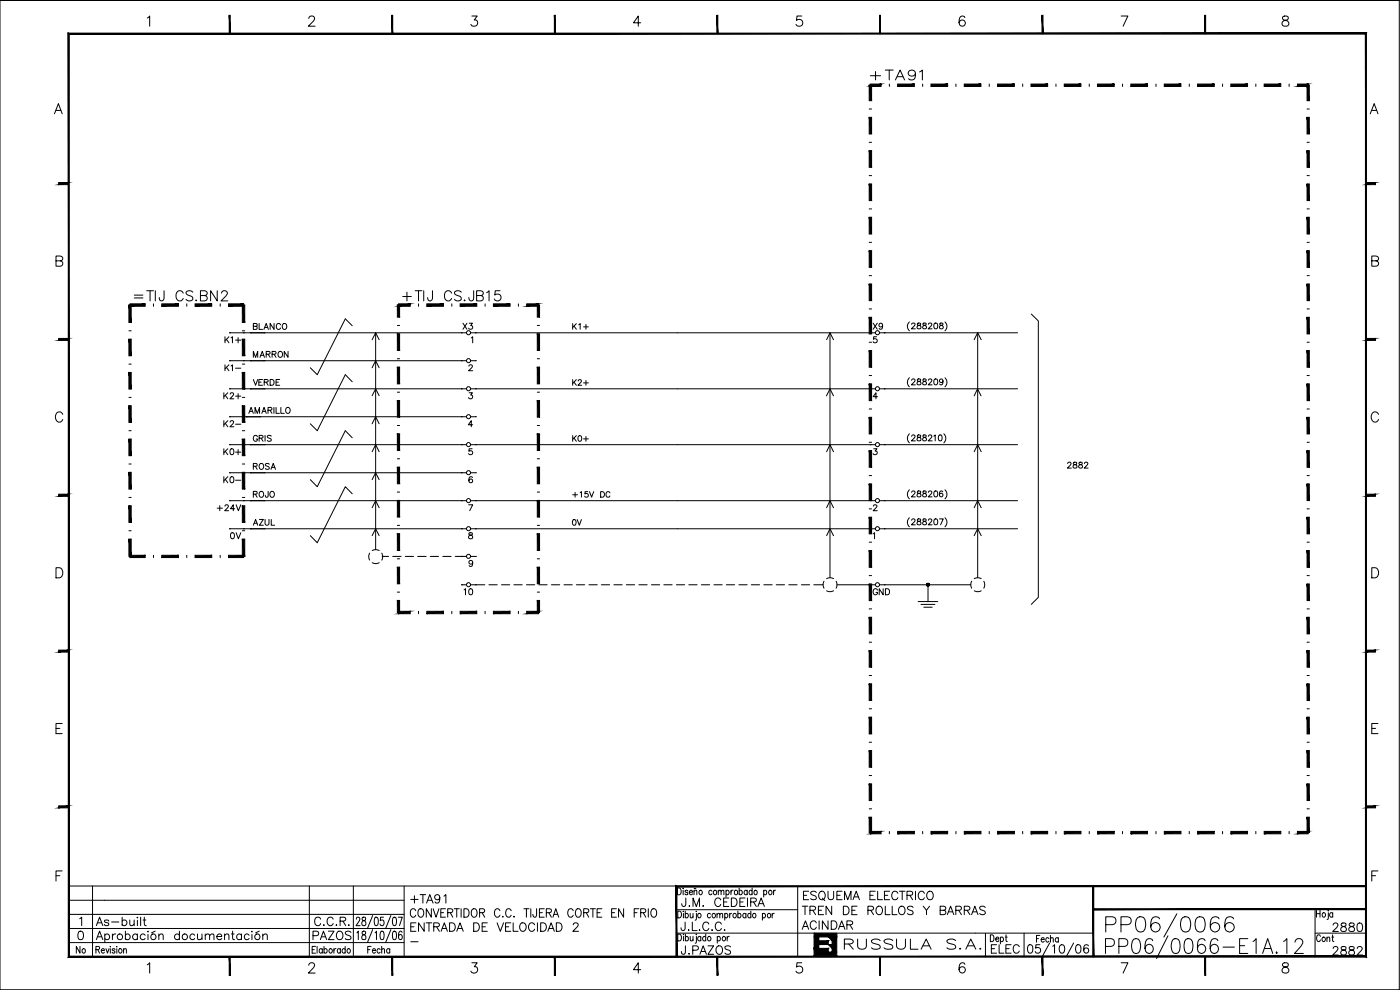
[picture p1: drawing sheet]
<svg xmlns="http://www.w3.org/2000/svg" width="420mm" height="297mm" viewBox="0 0 420 297" stroke-linecap="round" stroke-linejoin="round" font-family="sans-serif">
<!-- layer: 1 -->
<g fill="none" stroke="#000" stroke-width=".3">
<path d="M44.2 5.4l.7-.6v3.1M92.7 5.5l.6-.7h.6l.4 .3a.99 .99 0 0 1-.3 1.3l-1.5 1.5h2.1M141.6 4.8h1.6l-.9 1.2a.96 .96 0 0 1 1.1 1.1 .96 .96 0 0 1-1.3 .8l-.5-.2-.3-.4M192.3 6.8h-2.2l1.5-2v3.1M240.6 4.8h-1.4l-.1 1.3a1.08 1.08 0 0 1 1.6 0 1.08 1.08 0 0 1-.3 1.6 1.08 1.08 0 0 1-1.5-.4M289.6 5.3a.81 .81 0 0 0-1.3-.3 1.77 1.77 0 0 0 .4 2.9 .94 .94 0 0 0 1-.9 .94 .94 0 0 0-.9-1 .94 .94 0 0 0-1 .8M336.5 4.8h2l-1.4 3.1M385.1 5a.61 .61 0 0 0 .2 1 1.1 1.1 0 0 1 1.3 .4 1.1 1.1 0 0 1-.1 1.3 1.27 1.27 0 0 1-1.7-.4 1.15 1.15 0 0 1 1.4-1.3 .64 .64 0 0 0 .3-1l-.4-.2zM16.3 34.1l1.2-3 1.2 3M16.8 33.1h1.4M411.2 34.1l1.2-3 1.2 3M411.7 33.1h1.4"/>
<path d="M16.8 78.3l1.7-.2a.68 .68 0 0 0 0-1.1l-1.7-.2v3.1h1.3a.81 .81 0 0 0 .8-.8 .81 .81 0 0 0-.8-.8M411.7 78.3l1.7-.2a.68 .68 0 0 0 0-1.1l-1.7-.2v3.1h1.3a.8 .8 0 0 0 .7-.5 .8 .8 0 0 0-.1-.8l-.6-.3M18.8 124.3a1.14 1.14 0 0 0-1.2-.7 1.14 1.14 0 0 0-1 1.1v.8a1.13 1.13 0 0 0 .9 1.2 1.13 1.13 0 0 0 1.3-.8M413.7 124.3a1.14 1.14 0 0 0-1.3-.7 1.14 1.14 0 0 0-.9 1.1v.8a1.13 1.13 0 0 0 .9 1.2 1.13 1.13 0 0 0 1.3-.8M16.8 170.3h1a1.62 1.62 0 0 1 1.1 1.6 1.62 1.62 0 0 1-1.1 1.5h-1zM411.7 170.3h1a1.62 1.62 0 0 1 1.1 1.6 1.62 1.62 0 0 1-1.1 1.5h-1zM16.8 218.6h1.1M18.7 217.1h-1.9v3h1.9M411.7 218.6h1.1M413.6 217.1h-1.9v3h1.9M16.8 262.7h1.1M18.7 261.3h-1.9v3.1"/>
<path d="M20.7 270.1h100.6M20.7 274.3h100.6M20.7 278.6h100.6M20.8 265.8h182.2M27.8 265.8v21.2M92.8 265.8v21.2M106 265.8v21.2M121.3 265.8v21.2M203 273h36.4M203 280h125.1M203.3 266.4a1.02 1.02 0 0 1 1.2 1 1.02 1.02 0 0 1-1.2 1.1zM203.4 273.4a1.02 1.02 0 0 1 1.1 1 1.02 1.02 0 0 1-1.1 1z"/>
<path d="M205 266.4v.2zM205.1 274.1v1.3M205.7 274.3l.1-.2a.6 .6 0 0 1 .8 .6 .6 .6 0 0 1-.8 .6l-.1-.2M205.7 273.4v2M207.1 274.1l.1 1.2 .4 .1 .4-.4M208 274.1v1.3M209 274.1v1.6l-.4 .4M213.2 274.3l-.1-.2a.61 .61 0 0 0-.8 .6 .61 .61 0 0 0 .8 .6l.1-.2M215.2 274.4l.4-.3h.3l.1 1.3M215.2 274.1v1.3M216 274.4l.4-.3h.4l.1 1.3M217.5 274.3l.2-.2a.6 .6 0 0 1 .7 .6 .6 .6 0 0 1-.7 .6l-.2-.2"/>
<path d="M217.5 274.1v2M219 274.1v1.3M221.4 274.3l.2-.2a.6 .6 0 0 1 .8 .6 .6 .6 0 0 1-.8 .6l-.2-.2M221.4 273.4v2M221.8 266.4v2.1M223.9 274.3l-.2-.2a.6 .6 0 0 0-.8 .6 .6 .6 0 0 0 .8 .6l.2-.2M223.9 274.1v1.3M225.3 274.3l-.1-.2a.6 .6 0 0 0-.8 .6 .6 .6 0 0 0 .8 .6l.1-.2M225.3 273.4v2M225.7 266.4v2.1M228.8 274.3l.2-.2a.6 .6 0 0 1 .8 .6 .6 .6 0 0 1-.8 .6l-.2-.2M228.8 274.1v2"/>
<path d="M231.7 274.1v1.3M232.7 267.1l-.3 .1-.2 .5M239.4 265.9v21.1M307.3 280v7M394.7 280h15.3M394.7 272.7v14.3M395.1 273.2v2M395.1 274.1h1.1M396.2 273.2v2M398.7 273.2v.1zM411.7 262.7h1.1M413.6 261.3h-1.9v3.1"/>
<path d="M20.7 282.8h100.6M28.8 284.9l.9-.1 .1-.7-1-.1v2M29.3 284.9l.6 1.1M30.4 285.2h.9l-.1-.4a.59 .59 0 0 0-.8 .5 .59 .59 0 0 0 .8 .6l.1-.2M31.8 284.6l.5 1.4 .4-1.4M33.1 284v.1zM33.1 284.6v1.4M34.5 284.9l-.3-.3-.5 .1v.4l.7 .3 .1 .3-.3 .3-.5-.3M35.1 284v.1zM35.1 284.6v1.4M37.1 285l.4-.4 .3 .1 .1 1.3M37.1 284.6v1.4"/>
<path d="M44.2 289.5l.7-.6v3.1M92.7 289.6l.1-.4 .5-.3h.6l.4 .3a.99 .99 0 0 1-.3 1.3l-1.5 1.5h2.1M94.7 284h-1v2h1M95.2 284v2M96.7 284.9a.63 .63 0 0 0-1 .3 .63 .63 0 0 0 .7 .8l.3-.3M96.7 284.6v1.4M97.2 284.9a.63 .63 0 0 1 1.1 .3 .63 .63 0 0 1-.7 .8l-.4-.3M97.2 284v2M100.2 284.6v1.4M102.2 284.9a.58 .58 0 0 0-.9-.1 .58 .58 0 0 0 0 .9l.3 .3 .6-.3M102.2 284.6v1.4M103.6 284.9a.57 .57 0 0 0-.9-.1 .57 .57 0 0 0 0 .9l.4 .3 .5-.3"/>
<path d="M103.6 284v2M110.4 284.9h.6M111.4 284h-1v2M111.8 285.2h.9a.48 .48 0 0 0-.5-.6 .48 .48 0 0 0-.4 .6l.3 .8 .6-.3M114.1 284.9a.58 .58 0 0 0-.9-.1 .58 .58 0 0 0 0 .9l.3 .3 .6-.3M114.6 285l.3-.4 .4 .1 .1 1.3M114.6 284v2M117 284.9a.63 .63 0 0 0-1.1 .3 .63 .63 0 0 0 .7 .8l.4-.3M117 284.6v1.4M141.6 288.9h1.6l-.9 1.2a.98 .98 0 0 1 1.1 1.1 .98 .98 0 0 1-1.3 .8l-.5-.2-.3-.4M192.3 290.9h-2.2l1.5-2v3.1M203.4 280.3a1.02 1.02 0 0 1 1.1 1 1.02 1.02 0 0 1-1.1 1z"/>
<path d="M205.1 280.3v.2zM205.7 280.3v2M209 280.3v.2zM211.8 280.3v2M240.6 288.9h-1.4l-.1 1.3a1.08 1.08 0 0 1 1.6 0 1.08 1.08 0 0 1-.3 1.6 1.08 1.08 0 0 1-1.5-.4M289.6 289.3a.81 .81 0 0 0-1.3-.3 1.74 1.74 0 0 0 .5 3 .95 .95 0 0 0 .9-1 .95 .95 0 0 0-.9-.9 .95 .95 0 0 0-1 .8M297.2 280.5a1.09 1.09 0 0 1 1.1 .7 1.09 1.09 0 0 1-.3 1.2l-.8 .1zM301.9 280.5v1.6l.4 .4M311.1 281.6h.6M312.1 280.7h-1v2M312.5 281.9h.9a.47 .47 0 0 0-.5-.6 .47 .47 0 0 0-.4 .6l.3 .8 .6-.3M314.8 281.6a.58 .58 0 0 0-.9-.1 .58 .58 0 0 0 0 .9l.3 .3 .6-.3"/>
<path d="M315.3 281.7l.3-.4 .4 .1 .1 1.3M315.3 280.7v2M317.6 281.6a.57 .57 0 0 0-.8-.1 .57 .57 0 0 0 0 .9l.3 .3 .5-.3M317.6 281.3v1.4M336.5 288.9h2l-1.4 3.1M385.1 289a.6 .6 0 0 0 .2 1.1 1.1 1.1 0 0 1 1.2 .4 1.1 1.1 0 0 1 0 1.3 1.18 1.18 0 0 1-1.7-.4 1.18 1.18 0 0 1 1.4-1.3 .63 .63 0 0 0 .3-1.1l-.4-.1z"/>
<circle cx="209.9" cy="274.7" r=".62"/>
<circle cx="214.2" cy="274.7" r=".62"/>
<circle cx="220.5" cy="274.7" r=".62"/>
<circle cx="226.4" cy="274.7" r=".62"/>
<circle cx="230.8" cy="274.7" r=".62"/>
<circle cx="36.1" cy="285.2" r=".62"/>
<circle cx="99.2" cy="285.2" r=".62"/>
<circle cx="104.6" cy="285.2" r=".62"/>
</g>
<g fill="#000" stroke="#000" stroke-width=".3">
<path d="M68.8 4.6v5.5h.3zM68.8 4.6h.3v5.5z"/>
<path d="M117.6 4.6v5.5h.3zM117.6 4.6h.3v5.5z"/>
<path d="M166.4 4.6v5.5h.3zM166.4 4.6h.3v5.5z"/>
<path d="M215.1 4.6v5.5h.3zM215.1 4.6h.3v5.5z"/>
<path d="M263.9 4.6v5.5h.3zM263.9 4.6h.3v5.5z"/>
<path d="M312.7 4.6v5.5h.3zM312.7 4.6h.3v5.5z"/>
<path d="M361.5 4.6v5.5h.3zM361.5 4.6h.3v5.5z"/>
<path d="M17.6 54.8v.6l2.9-.6zM17.6 55.4l2.9-.6v.6z"/>
<path d="M410 54.8v.6l2.8-.6zM410 55.4l2.8-.6v.6z"/>
<path d="M17.6 101.5v.6l2.9-.6zM17.6 102.1l2.9-.6v.6z"/>
<path d="M410 101.5v.6l2.8-.6zM410 102.1l2.8-.6v.6z"/>
<path d="M17.6 148.3v.6l2.9-.6zM17.6 148.9l2.9-.6v.6z"/>
<path d="M410 148.3v.6l2.8-.6zM410 148.9l2.8-.6v.6z"/>
<path d="M17.6 195.1v.6l2.9-.6zM17.6 195.7l2.9-.6v.6z"/>
<path d="M410 195.1v.6l2.8-.6zM410 195.7l2.8-.6v.6z"/>
<path d="M17.6 241.8v.6l2.9-.6zM17.6 242.4l2.9-.6v.6z"/>
<path d="M410 241.8v.6l2.8-.6zM410 242.4l2.8-.6v.6z"/>
<path d="M328.1 272.7v.3l81.9-.3zM328.1 273l81.9-.3v.3z"/>
<path d="M328 265.9l.3 21.1v-21.1zM328 265.9l.3 21.1h-.3z"/>
<path d="M203.2 266.1h206.8v-.3zM202.9 265.8h207.1l-206.8 .3zM202.9 265.8l.3 21.2v-20.9zM202.9 265.8l.3 21.2h-.3z"/>
<path d="M20.5 9.9v277.3l.3-.3zM20.5 9.9l.3 .3v276.7zM20.5 9.9l.3 .3 389.3-.3zM20.8 10.2l389.3-.3-.3 .3zM410.1 9.9l-.3 .3 .3 277zM409.8 10.2l.3 277-.3-.3zM20.5 287.2h389.6l-.3-.3zM20.5 287.2l.3-.3h389z"/>
<path d="M68.8 287.1v5.5h.3zM68.8 287.1h.3v5.5z"/>
<path d="M117.6 287.1v5.5h.3zM117.6 287.1h.3v5.5z"/>
<path d="M166.4 287.1v5.5h.3zM166.4 287.1h.3v5.5z"/>
<path d="M215.1 287.1v5.5h.3zM215.1 287.1h.3v5.5z"/>
<path d="M263.9 287.1v5.5h.3zM263.9 287.1h.3v5.5z"/>
<path d="M312.7 287.1v5.5h.3zM312.7 287.1h.3v5.5z"/>
<path d="M361.5 287.1v5.5h.3zM361.5 287.1h.3v5.5z"/>
</g>
<!-- layer: 2 -->
<g fill="none" stroke="#000" stroke-width=".3">
<path d="M260.9 32.7h.7M286.9 25.2v.7M296.9 25.2v.7M306.9 25.2v.7M316.9 25.2v.7M326.9 25.2v.7M336.9 25.2v.7M346.9 25.2v.7M356.9 25.2v.7M366.9 25.2v.7M376.9 25.2v.7M386.9 25.2v.7"/>
<path d="M392.3 32.7h.6M392.6 25.2v.7M260.9 42.7h.7M260.9 52.7h.7M392.3 42.7h.6M392.3 52.7h.6M260.9 62.7h.7M260.9 72.7h.7M392.3 62.7h.6M392.3 72.7h.6M38.7 99.3h.7M73.1 99.9h65.4"/>
<path d="M73.1 91.2v.7M105.7 97.7l-2.1-2-8.4 16.7-2.1-2.1M112.7 99.9v65M112.7 99.9l-1 2M112.7 99.9l1.1 2M119.3 97.6h.6M142.7 99.9h118.5M155.6 91.2v.7M161.2 97.6h.7M161.6 91.2v.7M249.1 99.9v73.4M260.9 82.7h.7"/>
<path d="M260.9 92.7h.7M265.4 99.9h40M272.9 96.6a1.78 1.78 0 0 0 0 2.7M273.6 97.3l.3-.4 .7 .3-.2 .6-.9 .9h1.2M275.4 97v.5l.7 .2 .3 .4a.59 .59 0 0 1-.6 .6 .59 .59 0 0 1-.6-.6l1.1-.8-.3-.4zM277.1 97v.5a.72 .72 0 0 1 .8 .2 .72 .72 0 0 1 0 .9h-.8a.72 .72 0 0 1 0-.9 .72 .72 0 0 1 .8-.2v-.5zM278.6 97.3l.4-.4 .7 .3-.3 .6-.8 .9h1.1M280.5 97l.3-.1a.89 .89 0 0 1 .6 .9 .89 .89 0 0 1-.6 .9 1.1 1.1 0 0 1-.3-1.7zM282.1 97v.5a.72 .72 0 0 1 .8 .2 .72 .72 0 0 1 0 .9l-.2 .1a.59 .59 0 0 1-.8-.6 .59 .59 0 0 1 .8-.5l.3-.3-.1-.3zM283.6 96.6a1.78 1.78 0 0 1 0 2.7M293.4 99.9v73.4M309.5 94.2l2.1 2.1v82.9l-2.1 2.1"/>
<path d="M392.3 82.7h.6M392.3 92.7h.6M38.7 119.2h.7M38.7 109.2h.7M73.1 116.7h66.9M73.1 108.2h66.9M105.7 114.5l-2.1-2.1-8.4 16.8-2.1-2M111.7 110.3l1-2.1 1.1 2.1M111.7 118.7l1-2 1.1 2M119.3 107.6h.6M119.3 117.7h.6M141.2 116.7h121.5"/>
<path d="M141.2 108.2h1.5M161.2 107.6h.7M161.2 117.7h.7M248 118.8l1.1-2.1 1 2.1M248.1 101.9l1-2 1 2M260.9 102.7h.7M260.9 112.7h.7M263.9 116.7h41.5M272.9 113.4a1.83 1.83 0 0 0 0 2.7M273.6 114.1l.3-.4h.4l.3 .3-.2 .6-.9 .9h1.2M275.4 113.8v.5l.7 .2 .3 .4a.59 .59 0 0 1-.6 .6 .59 .59 0 0 1-.6-.6l1.1-.8-.1-.3zM277.1 113.8v.5a.72 .72 0 0 1 .8 .2 .72 .72 0 0 1 0 .9h-.8a.72 .72 0 0 1 0-.9 .72 .72 0 0 1 .8-.2v-.5z"/>
<path d="M278.6 114.1l.4-.4h.3l.4 .3-.3 .6-.8 .9h1.1M280.5 113.8l.3-.1a.92 .92 0 0 1 .6 .9 .92 .92 0 0 1-.6 .9 1.14 1.14 0 0 1-.3-1.7zM283 114.3a.53 .53 0 0 1-.7 .4 .53 .53 0 0 1-.2-.8 .53 .53 0 0 1 .8 0l.1 .4a.85 .85 0 0 1-.6 1.2l-.4-.3M283.6 113.4a1.83 1.83 0 0 1 0 2.7M292.4 118.8l1-2.1 1 2.1M292.4 101.9l1-2 1.1 2M392.3 102.7h.6M392.3 112.7h.6M38.7 139.2h.7M38.7 129.2h.7M73.1 133.4h66.9M73.1 125h66.9"/>
<path d="M105.7 131.3l-2.1-2.1-8.4 16.8-2.1-2.1M111.7 127.2l1-2.2 1.1 2.2M111.7 135.5l1-2.1 1.1 2.1M119.3 127.7h.6M119.3 137.7h.6M141.2 133.4h121.5M141.2 125h1.5M161.2 127.7h.7M161.2 137.7h.7M248.1 135.5l1-2.1 1 2.1M260.9 122.7h.7M260.9 132.7h.7"/>
<path d="M263.9 133.4h41.5M272.9 130.2a1.83 1.83 0 0 0 0 2.7M273.6 130.9l.3-.4h.4l.3 .3-.2 .6-.9 .9h1.2M275.4 130.6v.5l.7 .2 .3 .4a.59 .59 0 0 1-.6 .6 .59 .59 0 0 1-.6-.6l1.1-.8-.1-.3zM277.1 130.6v.5a.72 .72 0 0 1 .8 .3 .72 .72 0 0 1 0 .8h-.8a.72 .72 0 0 1 0-.8 .72 .72 0 0 1 .8-.3v-.5zM278.6 130.9l.4-.4h.3l.4 .3-.3 .6-.8 .9h1.1M280.2 130.8l.5-.3v1.8M281.9 130.6l.2-.1a.94 .94 0 0 1 .7 .9 .94 .94 0 0 1-.7 .9 1.14 1.14 0 0 1-.2-1.7zM283.3 130.2a1.83 1.83 0 0 1 0 2.7M292.4 135.5l1-2.1 1.1 2.1M392.3 122.7h.6M392.3 132.7h.6"/>
<path d="M38.7 159.2h.7M38.7 149.3h.7M73.1 158.7h66.9M73.1 150.2h66.9M73.1 141.8h66.9M105.7 148.2l-2.1-2.2-8.4 16.8-2.1-2.1M111.7 152.3l1-2.1 1.1 2.1M111.7 143.9l1-2.1 1.1 2.1M119.3 147.6h.6M119.3 157.6h.6M141.2 158.7h121.5M141.2 150.2h121.5"/>
<path d="M141.2 141.8h1.5M161.2 147.6h.7M161.2 157.6h.7M248.1 152.3l1-2.1 1 2.1M260.9 142.7h.7M260.9 152.7h.7M263.9 158.7h41.5M263.9 150.2h41.5M272.9 155.3a1.83 1.83 0 0 0 0 2.8M272.9 147a1.83 1.83 0 0 0 0 2.7M273.6 156.1l.3-.4h.4l.3 .3-.2 .6-.9 .9h1.2M273.6 147.7l.3-.4h.4l.3 .3-.2 .6-.9 .9h1.2"/>
<path d="M275.4 155.8v.5l.7 .2 .3 .4a.59 .59 0 0 1-.6 .6 .59 .59 0 0 1-.6-.6l1.1-.8-.1-.3zM275.4 147.4v.5l.7 .3 .3 .3a.59 .59 0 0 1-.6 .6 .59 .59 0 0 1-.6-.6l1.1-.8-.1-.3zM277.1 155.8v.5a.72 .72 0 0 1 .8 .2 .72 .72 0 0 1 0 .9h-.8a.72 .72 0 0 1 0-.9 .72 .72 0 0 1 .8-.2v-.5zM277.1 147.4v.5a.72 .72 0 0 1 .8 .3 .72 .72 0 0 1 0 .8h-.8a.72 .72 0 0 1 0-.8 .72 .72 0 0 1 .8-.3v-.5zM278.6 156.1l.4-.4h.3l.4 .3-.3 .6-.8 .9h1.1M278.6 147.7l.4-.4h.3l.4 .3-.3 .6-.8 .9h1.1M280.5 155.8l.3-.1a.92 .92 0 0 1 .6 .9 .92 .92 0 0 1-.6 .9 1.14 1.14 0 0 1-.3-1.7zM280.5 147.4l.3-.1a.92 .92 0 0 1 .6 .9 .92 .92 0 0 1-.6 .9 1.14 1.14 0 0 1-.3-1.7zM281.9 155.7h1.2l-.8 1.8M282.9 147.6l-.1-.2a.87 .87 0 0 0-1 .7 .87 .87 0 0 0 .6 1 .54 .54 0 0 0 .6-.5 .54 .54 0 0 0-.5-.6 .54 .54 0 0 0-.6 .5M283.6 155.3a1.83 1.83 0 0 1 0 2.8M283.6 147a1.83 1.83 0 0 1 0 2.7"/>
<path d="M292.4 152.3l1-2.1 1.1 2.1M392.3 142.7h.6M392.3 152.7h.6M39 166.6v.7M46.1 166.6v.7M56 166.6v.7M66.1 166.6v.7M72.7 166.9h.7M111.7 160.7l1-2 1.1 2M114.7 166.9h1.9M117.9 166.9h2.5M119.3 167.7h.6"/>
<path d="M119.3 177.7h.6M121.6 166.9h2.5M125.3 166.9h2.6M129.1 166.9h2.5M132.9 166.9h2.5M136.6 166.9h3.4M141.2 166.9h1.5M142.7 175.5h2.8M146.7 175.5h2.5M150.5 175.5h2.5M154.2 175.5h2.5M158 175.5h2.5"/>
<path d="M161.2 167.7h.7M161.2 177.7h.7M161.7 175.5h2.5M165.5 175.5h2.5M169.2 175.5h2.5M173 175.5h2.5M176.7 175.5h2.5M180.5 175.5h2.5M184.2 175.5h2.5M188 175.5h2.5M191.7 175.5h2.5M195.5 175.5h2.5"/>
<path d="M199.2 175.5h2.5M203 175.5h2.5M206.7 175.5h2.5M210.5 175.5h2.5M214.2 175.5h2.5M218 175.5h2.5M221.7 175.5h2.5M225.5 175.5h2.5M229.2 175.5h2.5M233 175.5h2.5M236.7 175.5h2.5M240.5 175.5h2.5"/>
<path d="M244.2 175.5h2.8M248.1 160.7l1-2 1 2M251.2 175.5h10M260.9 162.7h.7M260.9 172.7h.7M265.4 175.5h25.9M278.5 175.5v5M292.4 160.7l1-2 1.1 2M392.3 162.7h.6M392.3 172.7h.6M119.6 183.4v.7M125.6 183.4v.7"/>
<path d="M135.6 183.4v.7M145.6 183.4v.7M155.6 183.4v.7M161.2 183.8h.7M260.9 182.7h.7M260.9 192.7h.7M275.5 180.5h5.9M276.4 181.3h4.2M277.2 182.2h2.6M392.3 182.7h.6M392.3 192.7h.6M260.9 202.7h.7"/>
<path d="M260.9 212.7h.7M392.3 202.7h.6M392.3 212.7h.6M260.9 222.7h.7M260.9 232.7h.7M392.3 222.7h.6M392.3 232.7h.6M260.9 242.7h.7M261.2 249.5v.7M266.9 249.5v.7M276.9 249.5v.7M286.9 249.5v.7"/>
<path d="M296.9 249.5v.7M306.9 249.5v.7M316.9 249.5v.7M326.9 249.5v.7M336.9 249.5v.7M346.9 249.5v.7M356.9 249.5v.7M366.9 249.5v.7M376.9 249.5v.7M386.9 249.5v.7M392.3 242.7h.6M392.3 249.8h.6"/>
<path d="M245.7 281.1v1.2M245.7 283.4v1.2"/>
<circle cx="140.6" cy="116.6" r=".61"/>
<circle cx="140.6" cy="108.2" r=".61"/>
<circle cx="263.3" cy="116.6" r=".61"/>
<circle cx="140.6" cy="125" r=".61"/>
<circle cx="140.6" cy="133.4" r=".61"/>
<circle cx="263.3" cy="133.4" r=".61"/>
<circle cx="140.6" cy="141.8" r=".61"/>
<circle cx="140.6" cy="158.6" r=".61"/>
<circle cx="140.6" cy="150.2" r=".61"/>
<circle cx="263.3" cy="158.6" r=".61"/>
<circle cx="263.3" cy="150.2" r=".61"/>
<circle cx="140.6" cy="166.9" r=".61"/>
</g>
<g fill="#000" stroke="#000" stroke-width=".3">
<path d="M248.6 283.4h1.1v1.2zM248.6 281.1h1.1v1.2z"/>
<path d="M260.9 25.6v4.6h.7zM260.9 25.6h.7v4.6z"/>
<path d="M279.4 25.2v.7l5-.7zM279.4 25.9l5-.7v.7z"/>
<path d="M289.4 25.2v.7l5-.7zM289.4 25.9l5-.7v.7z"/>
<path d="M299.4 25.2v.7l5-.7zM299.4 25.9l5-.7v.7z"/>
<path d="M309.4 25.2v.7l5-.7zM309.4 25.9l5-.7v.7z"/>
<path d="M319.4 25.2v.7l5-.7zM319.4 25.9l5-.7v.7z"/>
<path d="M329.4 25.2v.7l5-.7zM329.4 25.9l5-.7v.7z"/>
<path d="M339.4 25.2v.7l5-.7zM339.4 25.9l5-.7v.7z"/>
<path d="M349.4 25.2v.7l5-.7zM349.4 25.9l5-.7v.7z"/>
<path d="M359.4 25.2v.7l5-.7zM359.4 25.9l5-.7v.7z"/>
<path d="M369.4 25.2v.7l5-.7zM369.4 25.9l5-.7v.7z"/>
<path d="M379.4 25.2v.7l5-.7zM379.4 25.9l5-.7v.7z"/>
<path d="M389.4 25.2v.7l3.2-.7zM389.4 25.9l3.2-.7v.7z"/>
<path d="M392.3 25.6l.6 4.6v-4.6zM392.3 25.6l.6 4.6h-.6z"/>
<path d="M392.3 35.2l.6 5v-5zM392.3 35.2l.6 5h-.6z"/>
<path d="M260.9 45.2v5h.7zM260.9 45.2h.7v5z"/>
<path d="M260.9 35.2v5h.7zM260.9 35.2h.7v5z"/>
<path d="M392.3 45.2l.6 5v-5zM392.3 45.2l.6 5h-.6z"/>
<path d="M392.3 55.2l.6 5v-5zM392.3 55.2l.6 5h-.6z"/>
<path d="M260.9 65.2v5h.7zM260.9 65.2h.7v5z"/>
<path d="M260.9 55.2v5h.7zM260.9 55.2h.7v5z"/>
<path d="M392.3 65.2l.6 5v-5zM392.3 65.2l.6 5h-.6z"/>
<path d="M392.3 75.2l.6 5v-5zM392.3 75.2l.6 5h-.6z"/>
<path d="M38.7 91.5v5.3h.7zM38.7 91.5h.7v5.3z"/>
<path d="M68.6 91.2v.7l4.5-.7zM68.6 91.9l4.5-.7v.7z"/>
<path d="M72.7 91.5l.7 5.3v-5.3zM72.7 91.5l.7 5.3h-.7z"/>
<path d="M119.3 91.5v3.7h.6zM119.3 91.5h.6v3.7z"/>
<path d="M158.1 91.2v.7l3.5-.7zM158.1 91.9l3.5-.7v.7z"/>
<path d="M161.2 91.5l.7 3.7v-3.7zM161.2 91.5l.7 3.7h-.7z"/>
<path d="M260.9 85.2v5h.7zM260.9 85.2h.7v5z"/>
<path d="M260.9 75.2v5h.7zM260.9 75.2h.7v5z"/>
<path d="M392.3 85.2l.6 5v-5zM392.3 85.2l.6 5h-.6z"/>
<path d="M392.3 95.2l.6 5v-5zM392.3 95.2l.6 5h-.6z"/>
<path d="M38.7 111.7v5h.7zM38.7 111.7h.7v5z"/>
<path d="M38.7 101.8v5h.7zM38.7 101.8h.7v5z"/>
<path d="M72.7 101.8l.7 5v-5zM72.7 101.8l.7 5h-.7z"/>
<path d="M72.7 111.7l.7 5v-5zM72.7 111.7l.7 5h-.7z"/>
<path d="M119.3 110.1v5.1h.6zM119.3 110.1h.6v5.1z"/>
<path d="M119.3 100.1v5h.6zM119.3 100.1h.6v5z"/>
<path d="M161.2 100.1l.7 5v-5zM161.2 100.1l.7 5h-.7z"/>
<path d="M161.2 110.1l.7 5.1v-5.1zM161.2 110.1l.7 5.1h-.7z"/>
<path d="M260.9 105.2v5h.7zM260.9 105.2h.7v5z"/>
<path d="M392.3 105.2l.6 5v-5zM392.3 105.2l.6 5h-.6z"/>
<path d="M392.3 115.2l.6 5v-5zM392.3 115.2l.6 5h-.6z"/>
<path d="M38.7 131.7v5h.7zM38.7 131.7h.7v5z"/>
<path d="M38.7 121.7v5h.7zM38.7 121.7h.7v5z"/>
<path d="M72.7 131.7l.7 5v-5zM72.7 131.7l.7 5h-.7z"/>
<path d="M119.3 130.2v5h.6zM119.3 130.2h.6v5z"/>
<path d="M119.3 120.2v5h.6zM119.3 120.2h.6v5z"/>
<path d="M161.2 120.2l.7 5v-5zM161.2 120.2l.7 5h-.7z"/>
<path d="M161.2 130.2l.7 5v-5zM161.2 130.2l.7 5h-.7z"/>
<path d="M260.9 125.2v5h.7zM260.9 125.2h.7v5z"/>
<path d="M260.9 115.2v5h.7zM260.9 115.2h.7v5z"/>
<path d="M392.3 125.2l.6 5v-5zM392.3 125.2l.6 5h-.6z"/>
<path d="M392.3 135.2l.6 5v-5zM392.3 135.2l.6 5h-.6z"/>
<path d="M38.7 151.8v4.9h.7zM38.7 151.8h.7v4.9z"/>
<path d="M38.7 141.7v5.1h.7zM38.7 141.7h.7v5.1z"/>
<path d="M72.7 151.8l.7 4.9v-4.9zM72.7 151.8l.7 4.9h-.7z"/>
<path d="M119.3 150.1v5h.6zM119.3 150.1h.6v5z"/>
<path d="M119.3 140.2v4.9h.6zM119.3 140.2h.6v4.9z"/>
<path d="M161.2 140.2l.7 4.9v-4.9zM161.2 140.2l.7 4.9h-.7z"/>
<path d="M161.2 150.1l.7 5v-5zM161.2 150.1l.7 5h-.7z"/>
<path d="M260.9 145.2v5h.7zM260.9 145.2h.7v5z"/>
<path d="M260.9 135.2v5h.7zM260.9 135.2h.7v5z"/>
<path d="M392.3 145.2l.6 5v-5zM392.3 145.2l.6 5h-.6z"/>
<path d="M392.3 155.2l.6 5v-5zM392.3 155.2l.6 5h-.6z"/>
<path d="M38.7 161.7v5.2h.7zM38.7 161.7h.7v5.2z"/>
<path d="M39 167.3h4.6v-.7zM39 166.6h4.6l-4.6 .7z"/>
<path d="M48.6 167.3h5v-.7zM48.6 166.6h5l-5 .7z"/>
<path d="M58.5 167.3h5v-.7zM58.5 166.6h5l-5 .7z"/>
<path d="M68.6 167.3h4.5v-.7zM68.6 166.6h4.5l-4.5 .7z"/>
<path d="M72.7 161.7l.7 5.2v-5.2zM72.7 161.7l.7 5.2h-.7z"/>
<path d="M119.3 170.2v5h.6zM119.3 170.2h.6v5z"/>
<path d="M119.3 160.1v5.1h.6zM119.3 160.1h.6v5.1z"/>
<path d="M161.2 160.1l.7 5.1v-5.1zM161.2 160.1l.7 5.1h-.7z"/>
<path d="M161.2 170.2l.7 5v-5zM161.2 170.2l.7 5h-.7z"/>
<path d="M260.9 165.2v5h.7zM260.9 165.2h.7v5z"/>
<path d="M260.9 155.2v5h.7zM260.9 155.2h.7v5z"/>
<path d="M278.1 175.5v.2l.4-.2zM278.1 175.7l.4-.2-.2 .3zM278.5 175.5l-.2 .3 .2 .1z"/>
<path d="M278.3 175.1l.2 .4v-.5zM278.3 175.1l.2 .4-.4-.3zM278.1 175.2v.3h.4z"/>
<path d="M278.5 175.5v.4l.2-.1zM278.5 175.5l.3 .2-.1 .1zM278.5 175.5l.3 .2 .1-.2z"/>
<path d="M278.5 175.5h.4l-.1-.3zM278.7 175.1l.1 .1-.3 .3zM278.5 175v.5l.2-.4z"/>
<path d="M392.3 165.2l.6 5v-5zM392.3 165.2l.6 5h-.6z"/>
<path d="M392.3 175.2l.6 5v-5zM392.3 175.2l.6 5h-.6z"/>
<path d="M119.3 180.2v3.6h.6zM119.3 180.2h.6v3.6z"/>
<path d="M119.6 184.1h3.5v-.7zM119.6 183.4h3.5l-3.5 .7z"/>
<path d="M128.1 184.1h5v-.7zM128.1 183.4h5l-5 .7z"/>
<path d="M138.1 184.1h5v-.7zM138.1 183.4h5l-5 .7z"/>
<path d="M148.1 184.1h5v-.7zM148.1 183.4h5l-5 .7z"/>
<path d="M158.1 184.1h3.5v-.7zM158.1 183.4h3.5l-3.5 .7z"/>
<path d="M161.2 180.2l.7 3.6v-3.6zM161.2 180.2l.7 3.6h-.7z"/>
<path d="M260.9 185.2v5h.7zM260.9 185.2h.7v5z"/>
<path d="M392.3 185.2l.6 5v-5zM392.3 185.2l.6 5h-.6z"/>
<path d="M392.3 195.2l.6 5v-5zM392.3 195.2l.6 5h-.6z"/>
<path d="M260.9 205.2v5h.7zM260.9 205.2h.7v5z"/>
<path d="M260.9 195.2v5h.7zM260.9 195.2h.7v5z"/>
<path d="M392.3 205.2l.6 5v-5zM392.3 205.2l.6 5h-.6z"/>
<path d="M392.3 215.2l.6 5v-5zM392.3 215.2l.6 5h-.6z"/>
<path d="M260.9 225.2v5h.7zM260.9 225.2h.7v5z"/>
<path d="M260.9 215.2v5h.7zM260.9 215.2h.7v5z"/>
<path d="M392.3 225.2l.6 5v-5zM392.3 225.2l.6 5h-.6z"/>
<path d="M392.3 235.2l.6 5v-5zM392.3 235.2l.6 5h-.6z"/>
<path d="M260.9 245.2v4.6h.7zM260.9 245.2h.7v4.6z"/>
<path d="M260.9 235.2v5h.7zM260.9 235.2h.7v5z"/>
<path d="M261.2 250.2h3.2v-.7zM261.2 249.5h3.2l-3.2 .7z"/>
<path d="M269.4 250.2h5v-.7zM269.4 249.5h5l-5 .7z"/>
<path d="M279.4 250.2h5v-.7zM279.4 249.5h5l-5 .7z"/>
<path d="M289.4 250.2h5v-.7zM289.4 249.5h5l-5 .7z"/>
<path d="M299.4 250.2h5v-.7zM299.4 249.5h5l-5 .7z"/>
<path d="M309.4 250.2h5v-.7zM309.4 249.5h5l-5 .7z"/>
<path d="M319.4 250.2h5v-.7zM319.4 249.5h5l-5 .7z"/>
<path d="M329.4 250.2h5v-.7zM329.4 249.5h5l-5 .7z"/>
<path d="M339.4 250.2h5v-.7zM339.4 249.5h5l-5 .7z"/>
<path d="M349.4 250.2h5v-.7zM349.4 249.5h5l-5 .7z"/>
<path d="M359.4 250.2h5v-.7zM359.4 249.5h5l-5 .7z"/>
<path d="M369.4 250.2h5v-.7zM369.4 249.5h5l-5 .7z"/>
<path d="M379.4 250.2h5v-.7zM379.4 249.5h5l-5 .7z"/>
<path d="M389.4 250.2h3.2v-.7zM389.4 249.5h3.2l-3.2 .7z"/>
<path d="M392.3 245.2l.6 4.6v-4.6zM392.3 245.2l.6 4.6h-.6z"/>
<path d="M245.7 281.1l-1.4 3.5h1.4zM244.3 281.1h1.4l-1.4 3.5z"/>
<path d="M245.7 282.3v1.1l2.9-1.1zM245.7 283.4l2.9-1.1v1.1z"/>
<path d="M244.3 286.8l4.3-2.2v2.2zM244.3 284.6v2.2l4.3-2.2z"/>
<path d="M249.7 281.1v4.6l1.4-4.6zM251.1 281.1v4.6h-1.4z"/>
<path d="M248.6 285.7l2.5 1.1v-1.1zM248.6 285.7l2.5 1.1h-2.5z"/>
</g>
<!-- layer: 10 -->
<g fill="none" stroke="#000" stroke-width=".3">
<path d="M23.7 279.5a.82 .82 0 0 1 1.2 .4 1.21 1.21 0 0 1 .1 1.4 1.21 1.21 0 0 1-1.3 .5 2.13 2.13 0 0 1 0-2.3zM23.9 275.7l.6-.5v2.5M37.6 279.4v2.5M53.8 279.4v2.5M69.8 279.4v2.1l.1 .3 .5 .1M75.6 279.4v.2zM77.8 279.4l-1.1 .5M106.9 275.8l.1-.4a.57 .57 0 0 1 .8-.1 .57 .57 0 0 1 .1 .8l-1.1 1.6h1.3M108.8 275.3v.7a.86 .86 0 0 1 1 .7 .86 .86 0 0 1-.7 1 .91 .91 0 0 1-.5-1.1 .91 .91 0 0 1 1-.6 .54 .54 0 0 0-.2-.8zM108.8 279.5v.7a.94 .94 0 0 1 .9 .6 .94 .94 0 0 1-.3 1.1 .79 .79 0 0 1-.9-.8 .79 .79 0 0 1 1-.7l.2-.4-.1-.5zM111.8 274.7l-1.5 3.9M111.8 278.9l-1.5 3.9"/>
<path d="M112.6 275.3l.4-.1a1.71 1.71 0 0 1 0 2.5h-.2a2.13 2.13 0 0 1-.2-2.4zM112.6 279.9l.4-.5v2.5M114.3 279.5l.5-.1a1.82 1.82 0 0 1 0 2.5h-.2a1.47 1.47 0 0 1-.5-2zM115.1 275.2h-.9l-.1 1.1 .1-.2a.79 .79 0 0 1 1.1 .8 .79 .79 0 0 1-1.1 .7l-.2-.4M117.3 274.7l-1.6 3.9M117.3 278.9l-1.6 3.9M118 275.3l.4-.1a1.47 1.47 0 0 1 .5 2l-.2 .4-.4 .1a2.13 2.13 0 0 1-.3-2.4zM118 279.5l.4-.1a2.05 2.05 0 0 1 .3 2.4l-.4 .1a2.05 2.05 0 0 1-.3-2.4zM119.5 275.2h1.2l-.8 2.5M120.6 279.8v-.3l-.5-.1a1.55 1.55 0 0 0 .1 2.5 .74 .74 0 0 0 .5-.9 .74 .74 0 0 0-.8-.5l-.3 .6M124.8 273.2a.83 .83 0 0 0-1-.5 .83 .83 0 0 0-.7 .9v.6a.83 .83 0 0 0 .7 1 .83 .83 0 0 0 1-.6M125.6 273l.3-.2a.89 .89 0 0 1 1.3 .8v.6a.88 .88 0 0 1-.9 1 .88 .88 0 0 1-.9-1z"/>
<path d="M129.5 272.7v2.5l-1.6-2.5v2.5M130 272.7l.9 2.5 .8-2.5M133.7 272.7h-1.4v2.5M134.4 273.8l1.4-.2v-.7l-1.4-.2v2.5M136.3 272.7h1.5M137.1 272.7v2.5M138.4 272.7v2.5M139.2 272.7a1.3 1.3 0 0 1 1.6 1.2 1.3 1.3 0 0 1-1.6 1.3zM141.6 273a.85 .85 0 0 1 1.1-.3 .85 .85 0 0 1 .5 .9v.6a.88 .88 0 0 1-.9 1 .88 .88 0 0 1-.9-1zM143.9 273.8l1.3-.1 .3-.3-.2-.5-1.4-.2v2.5M150 273.2a.85 .85 0 0 0-1-.5 .85 .85 0 0 0-.6 .9v.6a.85 .85 0 0 0 .6 1 .85 .85 0 0 0 1-.6M153.4 273.2a.85 .85 0 0 0-1-.5 .85 .85 0 0 0-.6 .9v.6a.85 .85 0 0 0 .6 1 .85 .85 0 0 0 1-.6"/>
<path d="M157.2 272.7h1.5M158 272.7v2.5M159.3 272.7v2.5M161 272.7v1.9l-.2 .5h-.7l-.2-.8M163.3 272.7h-1.4v2.5M164 273.8l1.4-.2v-.7l-1.4-.2v2.5M165.9 275.2l.9-2.5 .9 2.5M172 273.2a.85 .85 0 0 0-1-.5 .85 .85 0 0 0-.6 .9v.6a.85 .85 0 0 0 .6 1 .85 .85 0 0 0 1-.6M172.9 273l.4-.3a1.28 1.28 0 0 1 1.1 1.2 1.28 1.28 0 0 1-1.1 1.3l-.6-1zM175.2 273.8l1.4-.2v-.7l-1.4-.2v2.5M177.2 272.7h1.5M177.9 272.7v2.5"/>
<path d="M179.2 273.8h.9M180.6 272.7h-1.4v2.5h1.4M183.6 273.8h.8M185 272.7h-1.4v2.5h1.4M187.2 272.7v2.5l-1.6-2.5v2.5M190.3 273.8h.9M191.7 272.7h-1.4v2.5M192.3 273.8l1.4-.2v-.7l-1.4-.2v2.5M193 273.8l.8 1.4M194.6 272.7v2.5M195.5 273a.84 .84 0 0 1 1.1-.3 .84 .84 0 0 1 .5 .9v.6a.88 .88 0 0 1-.9 1 .88 .88 0 0 1-.9-1zM205.6 276.7l-.1 2.3-.4 .2-.5-.1-.2-.7"/>
<path d="M206.7 279v.2zM207.8 276.7v2.5h1.4M209.8 279.1h.3zM212.7 277.3a.94 .94 0 0 0-1-.6 .94 .94 0 0 0-.8 .9v.6a.93 .93 0 0 0 .8 1 .93 .93 0 0 0 1-.6M213.6 279.1h.2zM216.5 277.3a.94 .94 0 0 0-1.1-.6 .94 .94 0 0 0-.7 .9v.6a.93 .93 0 0 0 .7 1 .93 .93 0 0 0 1.1-.6M217.3 279.1h.3zM28.9 281.9l1-2.5 1 2.5M29.3 281.1h1.2M31.5 280.6a.81 .81 0 0 1 1.1-.1 .81 .81 0 0 1 0 1.2 .81 .81 0 0 1-1.1-.1M31.5 280.2v2.6M33.7 280.2v1.7"/>
<path d="M37.6 280.6a.81 .81 0 0 1 1.2-.1 .81 .81 0 0 1 0 1.2 .81 .81 0 0 1-1.2-.1M41.2 280.6a.81 .81 0 0 0-1.2-.1 .81 .81 0 0 0 0 1.2 .81 .81 0 0 0 1.2-.1M41.2 280.2v1.7M43.6 280.6a.82 .82 0 0 0-1.3-.1 .82 .82 0 0 0 0 1.2 .82 .82 0 0 0 1.3-.1M44.4 280.4v1.5M47.7 280.7l.6-.5 .6 .2 .1 1.5M47.7 280.2v1.7M53.8 280.6a.82 .82 0 0 0-1.2-.1 .82 .82 0 0 0 0 1.2 .82 .82 0 0 0 1.2-.1M58.4 280.6a.81 .81 0 0 0-1.2-.1 .81 .81 0 0 0 0 1.2 .81 .81 0 0 0 1.2-.1M59.3 280.2l.1 1.6a.92 .92 0 0 0 1.2-.3M60.6 280.2v1.7M61.6 280.7l.6-.5 .6 .2 .1 1.5"/>
<path d="M61.6 280.2v1.7M62.9 280.7l.6-.5 .6 .2 .1 1.5M65.1 281h1.4a.79 .79 0 0 0-1.1-.7 .79 .79 0 0 0-.2 1.3l.5 .3 .8-.3M67.4 280.7l.6-.5 .6 .2 .1 1.5M67.4 280.2v1.7M69.4 280.2h.9M72.5 280.6a.81 .81 0 0 0-1.2-.1 .81 .81 0 0 0 0 1.2 .81 .81 0 0 0 1.2-.1M72.5 280.2v1.7M74.8 280.6a.81 .81 0 0 0-1.2-.1 .81 .81 0 0 0 0 1.2 .81 .81 0 0 0 1.2-.1M75.6 280.4v1.5M78.9 280.7l.6-.5 .6 .2 .1 1.5M78.9 280.2v1.7"/>
<path d="M308.7 283.6a.8 .8 0 0 1 1.2 .3l.1 .6a1.08 1.08 0 0 1-1 1.5 1.69 1.69 0 0 1-.3-2.4zM312.1 283.4h-1.2l-.1 1.1a.86 .86 0 0 1 1.3 0 .86 .86 0 0 1-.2 1.3 .86 .86 0 0 1-1.2-.3M315 282.9l-2.1 3.9M315.9 283.9l.6-.5v2.6M318.3 283.6a.77 .77 0 0 1 1.1 .3 1.32 1.32 0 0 1-.8 2.1 1.61 1.61 0 0 1-.3-2.4zM322.2 282.9l-2.1 3.9M323.1 283.6a.8 .8 0 0 1 1.2 .3l.1 .6a1.08 1.08 0 0 1-.9 1.5 1.69 1.69 0 0 1-.4-2.4zM326.6 283.8a.73 .73 0 0 0-.7-.4 .73 .73 0 0 0-.6 .5 1.59 1.59 0 0 0 .6 2.1 .78 .78 0 0 0 .9-.7 .78 .78 0 0 0-.7-.9 .78 .78 0 0 0-.9 .7M350.5 280.8l-3.4 6.8M376 282.5l1-.9v4.5M378.9 286.1l1.5-4.5 1.6 4.5M379.5 284.6h1.9"/>
<path d="M383.1 285.7l.2 .2-.2 .2-.2-.2zM385.2 282.5l1-.9v4.5M388.7 282.7l.4-.9 1.1-.2a1.12 1.12 0 0 1 .6 1.7l-2.3 2.8h2.7"/>
<circle cx="36" cy="281.1" r=".85"/>
<circle cx="46" cy="281.1" r=".84"/>
<circle cx="55.5" cy="281.1" r=".85"/>
<circle cx="77.2" cy="281.1" r=".84"/>
</g>
<!-- layer: 8 -->
<g fill="none" stroke="#000" stroke-width=".3">
<path d="M140.7 109.9l.4-.4h.5l.2 .3-.3 .6-.9 .8h1.3M140.8 117.8h1l-.5 .7a.61 .61 0 0 1 .4 1 .61 .61 0 0 1-1.1-.2M141.4 101.4l.5-.4v1.9M263.1 101h-.9l-.1 .8a.66 .66 0 0 1 1 0 .66 .66 0 0 1-.1 1 .66 .66 0 0 1-1-.3M263.4 119h-1.4l.9-1.2v1.9M141.7 134.6h-.9l-.1 .8a.65 .65 0 0 1 1 0 .65 .65 0 0 1-.1 1 .65 .65 0 0 1-1-.3M141.9 127.5h-1.4l.9-1.3v1.8M262.2 134.6h1l-.6 .7a.61 .61 0 0 1 .6 .6 .61 .61 0 0 1-.5 .6 .61 .61 0 0 1-.7-.4M140.6 151.5h1.3l-.9 1.7M140.8 159.9v.5l.8 .3 .3 .3a.58 .58 0 0 1-.8 .7 .58 .58 0 0 1-.2-1l.8-.3 .1-.3-.4-.3zM141.8 143.3l-.4-.3a.87 .87 0 0 0-.8 1 .87 .87 0 0 0 1 .8 .58 .58 0 0 0 0-1 .58 .58 0 0 0-.9 .5M262.1 151.9l.4-.4 .7 .3-1.2 1.4h1.3"/>
<path d="M141.9 168.8a.58 .58 0 0 1-.8 .4 .58 .58 0 0 1-.2-.9 .58 .58 0 0 1 .9 .1l.1 .4a.84 .84 0 0 1-.7 1.2l-.4-.3M262 160.2l.5-.4v1.9"/>
</g>
<!-- layer: 102 -->
<path d="M110.9 166l-.2 .8 .2 1.3M111.7 168.8l.8 .3 1.3-.3M111.7 165.2l1.3-.3 .8 .3M114.6 166l.2 .8-.2 1.3M247.3 174.4l-.3 .8 .3 1.3M248.1 177.3l1.2 .2 .9-.2M248.1 173.6l1.2-.2 .9 .2M250.9 174.4l.3 .8-.3 1.3M291.6 174.4l-.3 .8 .3 1.3M292.4 177.3l1.3 .2 .8-.2M292.4 173.6l1.3-.2 .8 .2M295.2 174.4l.3 .8-.3 1.3" fill="none" stroke="#000" stroke-width=".3"/>
<!-- layer: NODE -->
<g fill="none" stroke="#000" stroke-width=".3">
<path d="M138.5 108.2h.1M138.5 116.7h.1M142.7 108.2h.1M142.7 116.7h.1M261.2 116.7h.1M265.4 116.7h.1M138.5 125h.1M138.5 133.4h.1M142.7 125h.1M142.7 133.4h.1M261.2 133.4h.1M265.4 133.4h.1"/>
<path d="M138.5 158.7h.1M138.5 150.2h.1M138.5 141.8h.1M142.7 158.7h.1M142.7 150.2h.1M142.7 141.8h.1M261.2 158.7h.1M261.2 150.2h.1M265.4 158.7h.1M265.4 150.2h.1M138.5 166.9h.1M142.7 166.9h.1"/>
<path d="M278.5 175.5h.1"/>
</g>
<!-- layer: DIBUJO -->
<path d="M0 .1v296.9h419.9v-296.9h-419.9h419.9M419.9 .1h.1M0 297h419.9" fill="none" stroke="#000" stroke-width=".3"/>
<text font-size="11" x="330.6" y="282.2">PP06/0066</text>
<text font-size="6.6" x="252.2" y="286.1">RUSSULA S.A.</text>
<g font-size="6.2">
<text x="260" y="25">+TA91</text>
<text x="39.2" y="91.4">=TIJ CS.BN2</text>
<text x="119.6" y="91.4">+TIJ CS.JB15</text>
<text x="122.1" y="272.3">+TA91</text>
<text x="239.9" y="271.3">ESQUEMA ELECTRICO</text>
<text x="122.1" y="280.8">ENTRADA DE VELOCIDAD 2</text>
<text x="398.6" y="280.8">2880</text>
<text x="92.8" y="283.3">PAZOS</text>
</g>
<g font-size="5.7">
<text x="203.2" y="273">J.M. CEDEIRA</text>
<text x="239.5" y="275.5">TREN DE ROLLOS Y BARRAS</text>
<text x="27.5" y="279">As-built</text>
<text x="93.1" y="279">C.C.R.</text>
<text x="239.5" y="280.1">ACINDAR</text>
<text x="203.2" y="287.5">J.PAZOS</text>
<text x="296.3" y="287.2">ELEC</text>
<text x="398.6" y="287.9">2882</text>
</g>
<g font-size="5.3">
<text x="137.6" y="100.2">X3</text>
<text x="260.7" y="100.2">X9</text>
<text x="21.5" y="287.2">No</text>
</g>
<g font-size="4.9">
<text x="74.8" y="100.2">BLANCO</text>
<text x="170.7" y="100.2">K1+</text>
<text x="66.3" y="104.1">K1+</text>
<text x="66.3" y="112.5">K1-</text>
<text x="74.8" y="108.3">MARRON</text>
<text x="74.8" y="116.8">VERDE</text>
<text x="170.7" y="116.8">K2+</text>
<text x="66" y="121">K2+</text>
<text x="73.4" y="125.2">AMARILLO</text>
<text x="66" y="129.1">K2-</text>
<text x="66" y="137.6">K0+</text>
<text x="74.8" y="133.7">GRIS</text>
<text x="170.7" y="133.7">K0+</text>
<text x="74.8" y="142.2">ROSA</text>
<text x="319.3" y="141.8">2882</text>
<text x="66" y="146">K0-</text>
<text x="63.9" y="154.5">+24V</text>
<text x="74.8" y="150.3">ROJO</text>
<text x="74.8" y="158.7">AZUL</text>
<text x="170.4" y="158.7">0V</text>
<text x="68.1" y="163">0V</text>
<text x="137.9" y="179.6">10</text>
<text x="260.7" y="179.6">GND</text>
<text x="394.1" y="283.6">Cont</text>
</g>
<text font-size="4.4" x="170.7" y="150.3">+15V DC</text>
<text font-size="2.6" x="122.1" y="283.6">-</text>
</svg>
